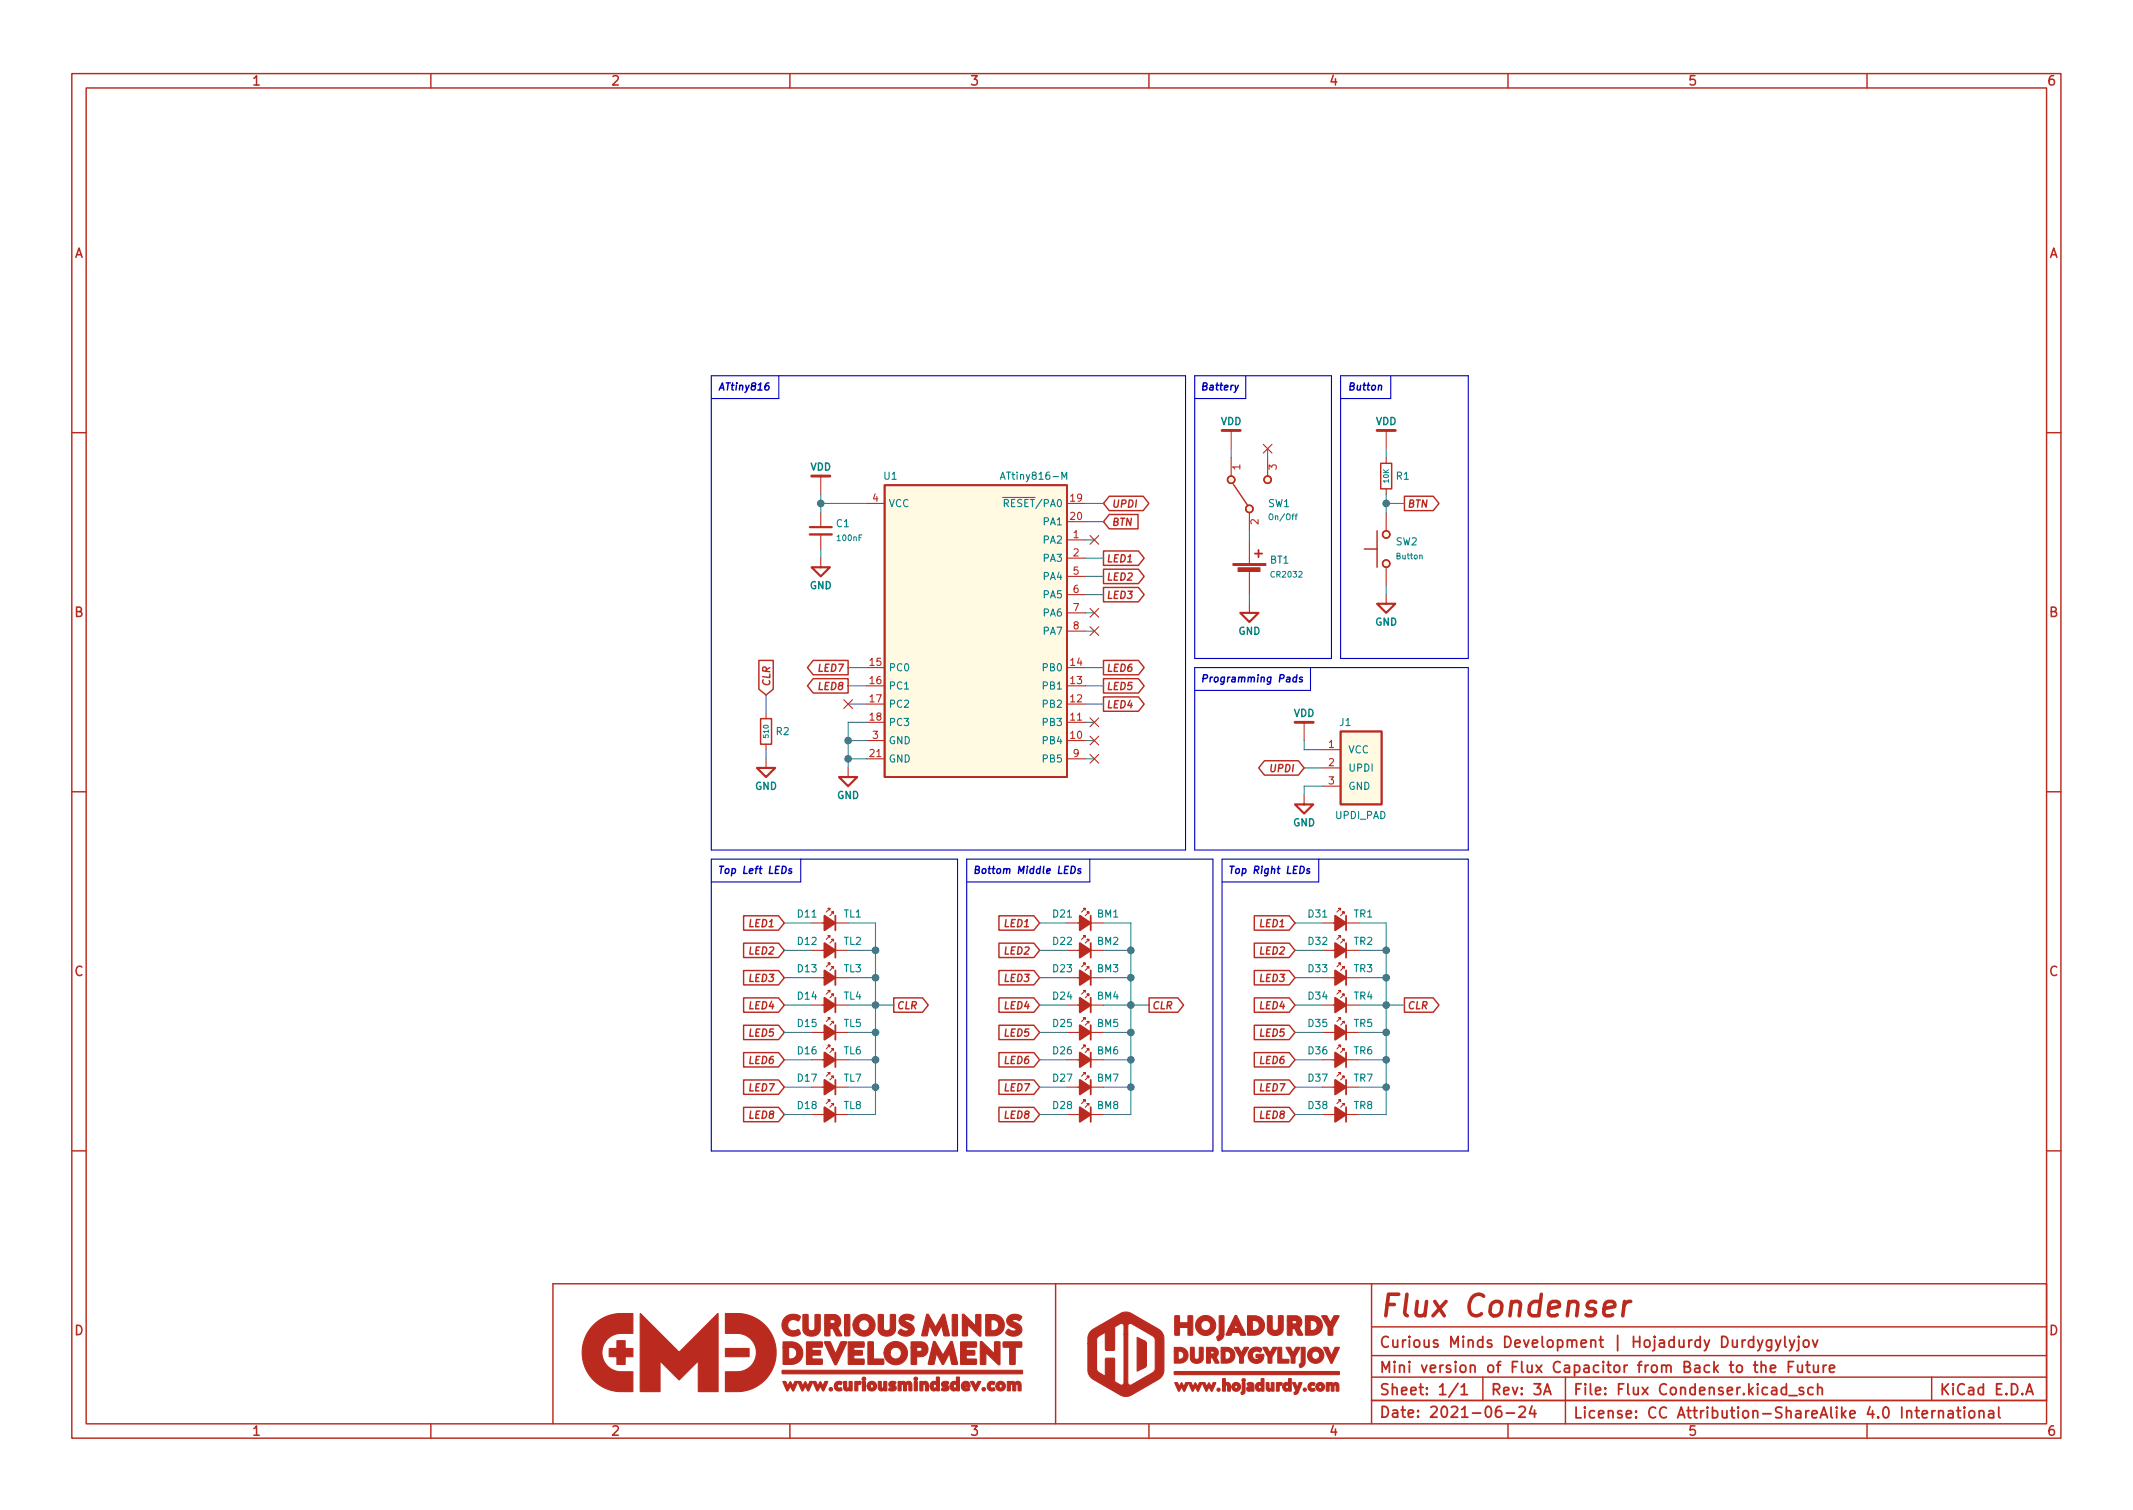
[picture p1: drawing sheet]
<svg xmlns="http://www.w3.org/2000/svg" width="297mm" height="210mm" viewBox="0 0 297 210" stroke-linecap="round" stroke-linejoin="round" font-family="sans-serif">
<g fill="none" stroke="#ba2a1f" stroke-width=".2">
<path d="M10 10.2h277v190.1h-277zM12 12.2h273v186.1h-273zM60 10.2v2M110 10.2v2M160 10.2v2M210 10.2v2M260 10.2v2M10 60.2h2M153.7 76.7h4.8l.8 1-.8 1h-4.8zM153.7 79.3h4.8l.8 1-.8 1h-4.8zM154.5 71.6h4v2h-4l-.8-1zM154.5 69.1h4.7l.8 1-.8 1h-4.7l-.8-1z"/>
<path d="M171.8 67.4l1.9 3M190 76.4h1.8M191.8 73.9v5.1M192.3 64.5h1.5v3.6h-1.5zM195.6 69.1h4l.8 1-.8 1h-4zM285 60.2h2M105.7 92h2v4l-1 .8-1-.8zM113.2 94.5h4.9v2h-4.9l-.8-1zM113.2 92h4.9v2h-4.9l-.8-1zM153.7 81.8h4.8l.8 1-.8 1h-4.8zM153.7 92h4.8l.8 1-.8 1h-4.8zM153.7 97h4.8l.8 1-.8 1h-4.8z"/>
<path d="M153.7 94.5h4.8l.8 1-.8 1h-4.8zM10 110.2h2M105.9 100.1h1.5v3.5h-1.5zM176.1 105.9h4.7l.8 1-.8 1h-4.7l-.8-1zM285 110.2h2M103.6 135.1h4.8l.8 1-.8 1h-4.8zM103.6 127.5h4.8l.8 1-.8 1h-4.8zM103.6 131.3h4.8l.8 1-.8 1h-4.8zM103.6 138.9h4.8l.8 1-.8 1h-4.8zM124.5 138.9h4l.8 1-.8 1h-4zM139.1 138.9h4.9l.8 1-.8 1h-4.9zM139.1 135.1h4.9l.8 1-.8 1h-4.9z"/>
<path d="M139.1 131.3h4.9l.8 1-.8 1h-4.9zM139.1 127.5h4.9l.8 1-.8 1h-4.9zM160 138.9h4l.8 1-.8 1h-4zM174.7 138.9h4.8l.8 1-.8 1h-4.8zM174.7 127.5h4.8l.8 1-.8 1h-4.8zM174.7 131.3h4.8l.8 1-.8 1h-4.8zM174.7 135.1h4.8l.8 1-.8 1h-4.8zM195.6 138.9h4l.8 1-.8 1h-4zM103.6 142.8h4.8l.8 1-.8 1h-4.8zM103.6 146.6h4.8l.8 1-.8 1h-4.8zM103.6 150.4h4.8l.8 1-.8 1h-4.8zM103.6 154.2h4.8l.8 1-.8 1h-4.8z"/>
<path d="M139.1 154.2h4.9l.8 1-.8 1h-4.9zM139.1 150.4h4.9l.8 1-.8 1h-4.9zM139.1 146.6h4.9l.8 1-.8 1h-4.9zM139.1 142.8h4.9l.8 1-.8 1h-4.9zM174.7 150.4h4.8l.8 1-.8 1h-4.8zM174.7 154.2h4.8l.8 1-.8 1h-4.8zM174.7 146.6h4.8l.8 1-.8 1h-4.8zM174.7 142.8h4.8l.8 1-.8 1h-4.8zM10 160.2h2M147 178.8v19.5M191 178.8h94v16.2h-94zM191 178.8h-114v19.5"/>
<path d="M285 160.2h2M60 198.3v2M110 198.3v2M160 198.3v2M191 188.8h94M191 184.8h94M191 195h94M191 191.8h94M191 195v3.3M206.5 191.8v3.2M210 198.3v2M218 191.8v6.5"/>
<path d="M260 198.3v2M269 191.8v3.2"/>
<circle cx="171.5" cy="66.8" r=".51"/>
<circle cx="174" cy="70.9" r=".51"/>
<circle cx="176.5" cy="66.8" r=".51"/>
<circle cx="193" cy="78.5" r=".51"/>
<circle cx="193" cy="74.4" r=".51"/>
</g>
<g fill="none" stroke="#ba2a1f" stroke-width=".25">
<path d="M123.2 67.6h25.4v40.6h-25.4zM174.8 77.1h1M175.3 76.6v1M186.7 101.8h5.7v10.2h-5.7zM116.3 127.5v2M116.3 131.3v2M116.3 135.1v2.1M116.3 138.9v2.1M151.9 127.5v2M151.9 131.3v2M151.9 135.1v2.1M151.9 138.9v2.1"/>
<path d="M187.5 127.5v2M187.5 131.3v2M187.5 135.1v2.1M187.5 138.9v2.1M116.3 142.7v2.1M116.3 146.6v2M116.3 150.4v2M116.3 154.2v2M151.9 142.7v2.1M151.9 146.6v2M151.9 150.4v2M151.9 154.2v2"/>
<path d="M187.5 142.7v2.1M187.5 146.6v2M187.5 150.4v2M187.5 154.2v2M203.1 192.6l-1.3 1.9M203.5 193.1l.4-.4v1.5M203.5 194.2h.8M209 195.8a.59 .59 0 0 0-.7 .7v.5l.1 .3h.4l.3-.1v-.5l-.1-.2-.4-.1-.3 .3M209.8 196.8h1.1M211.6 196l.2-.2 .5 .1a.41 .41 0 0 1 0 .6l-.8 .8h.9M213.3 195.8l-.3 1h.9M213.7 196.3v1"/>
<path d="M215 194.2l.5-1.5 .5 1.5M215.1 193.8h.7M242 190.2a.41 .41 0 0 1 .6 .2v.4a.41 .41 0 0 1-.4 .3 .41 .41 0 0 1-.4-.3v-.4zM243.1 186.6l-.3 .1-.2 .2M244.2 186.7l-.4-.1-.3 .3v.4l.1 .2 .2 .1 .4-.1M244.2 186.1v1.5M244.2 190.1h.6M244.4 189.6v1.3l.1 .1 .3 .1M244.8 186.6l.3 1M245.3 190.2a.37 .37 0 0 1 .6 .1v.8M245.3 189.6v1.5M245.5 186.6l-.5 1.3-.2 .2"/>
<path d="M246.6 190.6l.7-.2-.1-.2-.4-.1-.2 .2v.7l.2 .1 .4-.1M246.7 186.6v1.2a.41 .41 0 0 1-.6 .2M246.7 186.7l-.4-.1-.3 .3v.4l.1 .2 .2 .1 .4-.1M247.3 186.6l.3 1M248 186.6l-.5 1.3-.2 .2M248.6 186.1v1.3l.2 .2M248.8 193.3l-.5-.1-.2 .3v.4l.1 .2 .1 .1 .5-.1M248.8 192.7v1.5M249.1 190.3h.5M249.1 194.3h1.2M249.2 186.6l.4 1M249.8 189.6h-.7v1.5"/>
<path d="M249.9 186.6l-.5 1.3-.2 .2M250.3 190.1l.1 .9a.41 .41 0 0 0 .6-.1M250.5 186.6v1.3l-.1 .1-.2 .1M250.5 186.1l-.1 .1h.1h.1l-.1-.1v.1M251 190.1v1M251.1 193.3l-.3-.1-.2 .2v.2l.5 .2 .1 .1-.1 .2-.1 .1-.4-.1M251.3 186.7a.41 .41 0 0 1 .6 .2v.4a.41 .41 0 0 1-.4 .3 .41 .41 0 0 1-.4-.3v-.4zM251.5 190.1h.6M251.7 189.6v1.3l.1 .1 .3 .1M252.4 186.6l.4 1 .3-1M252.5 193.3l-.4-.1-.3 .3v.4l.1 .2 .2 .1 .4-.1M252.6 190.1v.9a.41 .41 0 0 0 .6-.1"/>
<path d="M253.1 193.3a.37 .37 0 0 1 .7 .1v.8M253.1 192.7v1.5M253.2 190.1v1M253.9 190.1v1M254.3 190.1l-.2 .1-.2 .2M254.8 190.6l.7-.2-.1-.2-.4-.1-.2 .2v.7l.2 .1 .4-.1M267.7 196.9l.7-.1-.1-.3-.4-.1-.2 .2 .1 .8h.1h.4M269.1 196.4v1M269.5 196.4l-.3 .1-.1 .2M270 196.6a.37 .37 0 0 1 .6 0v.8M270 196.4v1M271.3 196.5l.2-.1 .4 .1 .1 .9"/>
<path d="M272 196.8l-.5 .1a.29 .29 0 0 0-.2 .2 .29 .29 0 0 0 .2 .3h.5M272.5 196.4h.6M272.7 195.9v1.3l.1 .2h.3M273.6 195.9l-.1 .1 .1 .1v-.1v-.1v.2M273.6 196.4v1M274.3 196.5a.41 .41 0 0 1 .7 .2v.4a.41 .41 0 0 1-.4 .3 .41 .41 0 0 1-.4-.3v-.4zM275.6 196.6a.37 .37 0 0 1 .7 0v.8M275.6 196.4v1M277 196.5l.1-.1 .5 .1v.9M277.6 196.8l-.5 .1a.29 .29 0 0 0-.2 .2 .29 .29 0 0 0 .2 .3h.5M278.3 195.9v1.3l.3 .2M282.1 194.2l.5-1.5 .5 1.5"/>
<path d="M282.3 193.8h.7"/>
</g>
<path d="M223.4 182.2l1.5-.3v-.3l-.1-.2-.3-.2h-.6l-.3 .2-.1 .2-.2 1.2 .1 .3 .3 .1h.6l.3-.1M226.2 181.2l-.2 2M227.1 181.2a.89 .89 0 0 0-.9 .6" fill="none" stroke="#ba2a1f" stroke-width=".5"/>
<g fill="#ba2a1f" stroke="#ba2a1f" stroke-width=".15">
<path d="M152 185.3l4.1-2.4 .7-.2 .7 .2 3.9 2.2a1.57 1.57 0 0 1 .7 1.5v4.3a2.4 2.4 0 0 1-1.5 1.6l-3.1 1.8-.9 .1-.6-.1-3.7-2.2a1.56 1.56 0 0 1-.8-1.2v-3.8h1.2v3.5l.1 .3 .3 .2 .8 .4v-2.3l.1-.1h1.2v3.2l.7 .5a.37 .37 0 0 0 .4 0 .37 .37 0 0 0 .2-.4v-6.6h.6v6.8a.47 .47 0 0 0 .8 .1l2.6-1.6 .3-.3 .1-4.2-.1-.3-.2-.3-3.1-1.7a.36 .36 0 0 0-.4 .4v1.1h-.6v-1.2a.49 .49 0 0 0-.8-.1l-.5 .3v3.1l-.1 .1h-1l-.2-.1v-2.3l-1 .6-.2 .3v.6h-1.2v-.5a1.58 1.58 0 0 1 .5-1.3z"/>
<path d="M173 192.5h.4v1.3a.32 .32 0 0 1-.2 .3 .32 .32 0 0 1-.4-.1v-.1l.2-.2z"/>
<path d="M180 192.5h.4l.3 .7 .2-.7h.2a.14 .14 0 0 1 .2 .1 .14 .14 0 0 1-.1 .1l-.3 .9a.46 .46 0 0 1-.7 .5 .24 .24 0 0 1 .2-.4z"/>
<path d="M163.6 192.5h.2a.6 .6 0 0 1 .4 .6l.3-.6 .4 .6 .1-.3a.27 .27 0 0 1 .2-.3 .27 .27 0 0 1 .3 .1l-.4 .8a.26 .26 0 0 1-.2 .3l-.4-.6-.1 .3a.29 .29 0 0 1-.3 .3z"/>
<path d="M165.5 192.5h.4l.2 .6 .3-.6 .4 .6 .1-.3a.27 .27 0 0 1 .2-.3 .27 .27 0 0 1 .3 .1l-.4 .8a.25 .25 0 0 1-.2 .3l-.3-.6-.2 .3a.29 .29 0 0 1-.3 .3z"/>
<path d="M167.4 192.5h.2a.61 .61 0 0 1 .4 .6l.3-.6 .4 .6 .1-.3a.27 .27 0 0 1 .2-.3 .27 .27 0 0 1 .3 .1l-.3 .8a.25 .25 0 0 1-.3 .3l-.3-.6-.3 .6a.19 .19 0 0 1-.2 0 .19 .19 0 0 1-.1-.2z"/>
<path d="M171.7 192.7a.61 .61 0 0 1 1 .1 .61 .61 0 0 1-.4 .9 .61 .61 0 0 1-.8-.6h.4a.21 .21 0 0 0 .3 .2 .21 .21 0 0 0 .1-.4 .22 .22 0 0 0-.4 .2h-.4z"/>
<path d="M173.7 192.6a.54 .54 0 0 1 .7-.1 .54 .54 0 0 1 .2 .6v.3a.2 .2 0 0 1-.1 .3 .2 .2 0 0 1-.2-.1l-.1 .1a.34 .34 0 0 1-.4 0 .34 .34 0 0 1-.2-.4l.5 .1 .1-.1v-.1l-.6 .1 .2-.2 .4-.1-.1-.2-.3 .1z"/>
<path d="M175.6 192h.4v1.6l-.1 .1a.17 .17 0 0 1-.2 0 .17 .17 0 0 1-.1-.1 .48 .48 0 0 1-.5 .1 .48 .48 0 0 1-.3-.6h.4a.22 .22 0 0 0 .3 .2 .22 .22 0 0 0 .1-.4 .22 .22 0 0 0-.4 .2h-.4a.48 .48 0 0 1 .3-.5 .48 .48 0 0 1 .5 .1z"/>
<path d="M176.3 192.5h.4v.8l.2 .1 .1-.2v-.7h.4v1.2h-.3v-.2a.44 .44 0 0 1-.6 .1 .44 .44 0 0 1-.2-.5z"/>
<path d="M179.4 192h.4v1.6l-.1 .1a.17 .17 0 0 1-.2 0 .17 .17 0 0 1 0-.1 .48 .48 0 0 1-.6 .1 .48 .48 0 0 1-.3-.6h.4a.22 .22 0 0 0 .3 .2 .22 .22 0 0 0 .1-.4 .22 .22 0 0 0-.4 .2h-.4a.48 .48 0 0 1 .3-.5 .48 .48 0 0 1 .5 .1z"/>
<path d="M182.3 192.7a.45 .45 0 0 1 .4-.3 .45 .45 0 0 1 .4 .3 .21 .21 0 0 1-.1 .2 .21 .21 0 0 1-.3 0 .27 .27 0 0 0-.1 .4 .27 .27 0 0 0 .4 0 .26 .26 0 0 1 .1 .4 .26 .26 0 0 1-.4 0 .63 .63 0 0 1-.5-.4 .63 .63 0 0 1 .1-.6z"/>
<path d="M183.4 192.7a.62 .62 0 0 1 1 .1 .62 .62 0 0 1-.4 .9 .62 .62 0 0 1-.7-.6h.3a.22 .22 0 0 0 .4 .2 .22 .22 0 0 0 0-.4 .22 .22 0 0 0-.4 .1l-.3 .1z"/>
<path d="M170.3 192h.3v.7a.43 .43 0 0 1 .6-.1 .43 .43 0 0 1 .1 .5v.6h-.3v-.7a.17 .17 0 0 0-.3-.1 .17 .17 0 0 0-.1 .2v.6h-.3z"/>
<path d="M177.7 192.6l.4-.1v.2a.23 .23 0 0 1 .3-.2 .23 .23 0 0 1 .2 .3 .23 .23 0 0 1-.4 .1l-.1 .8h-.3z"/>
<path d="M184.7 192.5h.3l.1 .2a.34 .34 0 0 1 .6 0 .48 .48 0 0 1 .6-.1 .48 .48 0 0 1 .2 .6l-.1 .5h-.3v-.6a.17 .17 0 0 0-.1-.2 .17 .17 0 0 0-.2 .1v.7h-.1h-.3v-.7a.16 .16 0 0 0-.2-.1 .16 .16 0 0 0-.1 .2v.5a.2 .2 0 0 1-.2 .1 .2 .2 0 0 1-.2-.1z"/>
<path d="M163.5 191h22.9h.1v.2v.2h-.2h-22.7z"/>
<path d="M181.2 187.6l.6 .1-.1 2.1a.56 .56 0 0 1-.7 .5 .48 .48 0 0 1 .2-.6z"/>
<path d="M184.3 187.6h.6l.5 1.2 .5-1.2h.6l-.8 1.9a.26 .26 0 0 1-.3 .3z"/>
<path d="M165.8 187.6h.3a.17 .17 0 0 1 .2 0 .17 .17 0 0 1 0 .2v1.3a.36 .36 0 0 0 .5 .2 .36 .36 0 0 0 .2-.4v-1.3h.5l.1 1.6a.91 .91 0 0 1-1 .6 .91 .91 0 0 1-.8-.8z"/>
<path d="M174.1 187.9a1.09 1.09 0 0 1 1.6 0 .25 .25 0 0 1-.1 .3 .25 .25 0 0 1-.3 0 .58 .58 0 0 0-.8 .1 .58 .58 0 0 0 .1 .8 .58 .58 0 0 0 .8-.1h-.5l.1-.4h1a1.09 1.09 0 0 1-1.2 1.2 1.09 1.09 0 0 1-.9-1.4z"/>
<path d="M182.4 187.9a1.13 1.13 0 0 1 1.8 .2 1.13 1.13 0 0 1-.7 1.7 1.13 1.13 0 0 1-1.4-1.1h.6a.55 .55 0 0 0 .8 .5 .55 .55 0 0 0 0-.9 .55 .55 0 0 0-.8 .3v.1h-.6l.1-.4z"/>
<path d="M168 187.6h1a.78 .78 0 0 1 .6 .6 .78 .78 0 0 1-.2 .8l.3 .6a.17 .17 0 0 1 0 .2 .17 .17 0 0 1-.2 0h-.3l-.4-.7h-.2v.7h-.6v-1.3h.8a.22 .22 0 0 0 .3-.2 .22 .22 0 0 0-.4-.2h-.1v.4h-.6z"/>
<path d="M171.9 187.6h.6l.4 .8 .4-.8h.3a.16 .16 0 0 1 .3 .1 .15 .15 0 0 1-.1 .2l-.3 .4a1.49 1.49 0 0 0-.3 1.4l-.1 .1h-.5a1.85 1.85 0 0 0-.5-1.7z"/>
<path d="M175.9 187.6h.5l.5 .8 .4-.8h.3a.15 .15 0 0 1 .2 .1 .15 .15 0 0 1-.1 .2l-.2 .4a1.49 1.49 0 0 0-.4 1.4l-.1 .1h-.4a1.85 1.85 0 0 0-.5-1.7z"/>
<path d="M179.1 187.6h.6l.4 .8 .4-.8h.3a.16 .16 0 0 1 .3 .1 .15 .15 0 0 1-.2 .2l-.2 .4a1.49 1.49 0 0 0-.4 1.4v.1h-.5a1.77 1.77 0 0 0-.5-1.7z"/>
<path d="M163.5 187.6h.9a1.11 1.11 0 0 1 1 1.3 1.11 1.11 0 0 1-1.3 .9h-.6v-1.7h.6v1.2h.1a.57 .57 0 0 0 .7-.6 .57 .57 0 0 0-.7-.6h-.7z"/>
<path d="M170.1 187.6h.8a1.11 1.11 0 0 1 1.1 1.3 1.11 1.11 0 0 1-1.4 .9h-.5v-1.7h.5v1.2h.2a.57 .57 0 0 0 .6-.6 .57 .57 0 0 0-.7-.6h-.6z"/>
<path d="M178 187.6h.5v1.7h1v.5h-1.5z"/>
<path d="M169.8 183.2l.7 .1v2.5a.81 .81 0 0 1-.9 .8 .43 .43 0 0 1 .1-.7z"/>
<path d="M166.9 183.6a1.4 1.4 0 0 1 2.2 .3 1.4 1.4 0 0 1-.8 2 1.4 1.4 0 0 1-1.8-1.3h.7a.68 .68 0 0 0 1 .5 .68 .68 0 0 0 .1-1.1 .68 .68 0 0 0-1.1 .5v.1h-.7a1.34 1.34 0 0 1 .4-1z"/>
<path d="M176.5 183.2h.7v1.8a.44 .44 0 0 0 .4 .3 .44 .44 0 0 0 .4-.4v-1.7h.6l.1 2a1.15 1.15 0 0 1-1.2 .8 1.15 1.15 0 0 1-1-.9z"/>
<path d="M163.6 183.2l.7 .1v.9h1.1v-1h.7v2.7h-.7v-1.1h-1.1v1.1h-.7z"/>
<path d="M172 183.2a.28 .28 0 0 1 .4 .3l1 2.2a.16 .16 0 0 1 .1 .2 .16 .16 0 0 1-.3 0h-.4l-.2-.4h-1l-.2 .4h-.5a.14 .14 0 0 1-.2-.1 .14 .14 0 0 1 .1-.1l.3-.7h1.3l-.3-.6-.3 .6h-.7z"/>
<path d="M179.3 183.2h.9a.91 .91 0 0 1 1 .5 .91 .91 0 0 1-.3 1.1l.4 .9a.13 .13 0 0 1 .1 .1 .13 .13 0 0 1-.1 .1h-.6l-.4-.9h-.4v.9h-.6v-2h.6v.4h.3a.26 .26 0 0 0 .4-.1 .26 .26 0 0 0-.3-.3h-1z"/>
<path d="M184.1 183.2h.7l.5 1 .5-1h.5a.13 .13 0 0 1 .2 .1 .13 .13 0 0 1-.1 .1l-.3 .6a1.93 1.93 0 0 0-.5 1.8l-.1 .1h-.5a2.2 2.2 0 0 0-.6-2z"/>
<path d="M173.7 183.2h1.2a1.38 1.38 0 0 1 1.2 1.7 1.38 1.38 0 0 1-1.8 1h-.6v-2h.7v1.4a.75 .75 0 0 0 1-.8 .7 .7 0 0 0-.8-.6h-.9z"/>
<path d="M181.8 183.2h1.1a1.38 1.38 0 0 1 1.2 1.7 1.38 1.38 0 0 1-1.7 1h-.6v-2h.7v1.4a.75 .75 0 0 0 .9-.8 .71 .71 0 0 0-.7-.6h-.9z"/>
<path d="M158.4 186.2l1.2 .6 .1 .8-.1 2.6-.1 .2-1.1 .5z"/>
<path d="M82.6 184.5a5.4 5.4 0 0 1 4-1.6h1.5v2.7l-1.9 .1a2.67 2.67 0 0 0-2.4 2.9 2.67 2.67 0 0 0 2.9 2.4h1.4v2.7v.1h-1.5a5.4 5.4 0 0 1-5.5-5.8 5.5 5.5 0 0 1 1.5-3.5z"/>
<path d="M89.2 182.9l5.4 5.4 5.4-5.4v10.9l-2.8-.1v-4.2l-2.6 2.7-2.7-2.7v4.2l-2.7 .1z"/>
<path d="M101 182.9h2.1a5.5 5.5 0 0 1 5 6 5.5 5.5 0 0 1-6.1 4.9h-1v-2.8h2a2.69 2.69 0 0 0 2.3-3.1 2.69 2.69 0 0 0-3.1-2.2l-1.2-.1z"/>
<path d="M109 192.4h.4l.3 .6 .3-.6 .4 .6 .3-.6h.4l-.6 1.3h-.1l-.3-.7-.5 .7z"/>
<path d="M111.1 192.4h.4l.3 .6 .3-.6 .4 .6 .3-.6h.4l-.6 1.3h-.1l-.4-.7-.4 .7z"/>
<path d="M113.2 192.4h.4l.3 .6 .3-.6 .4 .6 .3-.6h.4l-.6 1.3h-.1l-.4-.7-.4 .7z"/>
<path d="M116.4 192.5a.52 .52 0 0 1 .8 .1 .22 .22 0 0 1-.1 .2 .22 .22 0 0 1-.2-.1 .29 .29 0 0 0-.2 .5 .29 .29 0 0 0 .4 0 .26 .26 0 0 1 .1 .4 .26 .26 0 0 1-.3 .1 .68 .68 0 0 1-.7-.4 .68 .68 0 0 1 .2-.8z"/>
<path d="M117.5 192.4h.4v.8a.22 .22 0 0 0 .3 0 .22 .22 0 0 0 0-.3v-.5h.5v1.2l-.4 .1v-.2a.45 .45 0 0 1-.6 .1 .45 .45 0 0 1-.2-.5z"/>
<path d="M121 192.5a.67 .67 0 0 1 1 .2 .67 .67 0 0 1-.4 .9 .67 .67 0 0 1-.8-.6h.4a.24 .24 0 0 0 .3 .2 .24 .24 0 0 0 .1-.4 .24 .24 0 0 0-.4 .1l-.4 .1z"/>
<path d="M122.3 192.4h.4v.8a.19 .19 0 0 0 .3 .1 .19 .19 0 0 0 .1-.3v-.6h.4v1.2l-.4 .1v-.2a.45 .45 0 0 1-.6 .1 .45 .45 0 0 1-.2-.5z"/>
<path d="M123.9 192.5a.57 .57 0 0 1 .9 0 .23 .23 0 0 1-.2 .3 .23 .23 0 0 1-.3-.1l-.1 .1h.1a.45 .45 0 0 1 .5 .6 .45 .45 0 0 1-.7 .3 .24 .24 0 0 1-.3 0 .24 .24 0 0 1 0-.3l.1-.2 .5 .1-.3-.2a.39 .39 0 0 1-.3-.2 .39 .39 0 0 1 .1-.4z"/>
<path d="M130.4 191.8h.4v1.8l-.4 .1v-.2l-.1 .1a.53 .53 0 0 1-.6 0 .53 .53 0 0 1-.2-.6h.4a.24 .24 0 0 0 .4 .2 .24 .24 0 0 0 0-.4 .24 .24 0 0 0-.4 .2h-.4a.52 .52 0 0 1 .3-.6 .52 .52 0 0 1 .6 .1z"/>
<path d="M131.2 192.5a.57 .57 0 0 1 .9 0 .23 .23 0 0 1-.1 .3 .23 .23 0 0 1-.3-.1l-.2 .1 .3 .1a.43 .43 0 0 1 .3 .5 .43 .43 0 0 1-.5 .3h-.1a.24 .24 0 0 1-.3 0 .24 .24 0 0 1 0-.3l.1-.2 .4 .1-.2-.1a.4 .4 0 0 1-.4-.3 .4 .4 0 0 1 .1-.4z"/>
<path d="M133.2 191.8h.4v1.8l-.4 .1v-.2a.53 .53 0 0 1-.7 .1 .53 .53 0 0 1-.2-.6h.4a.24 .24 0 0 0 .4 .2 .24 .24 0 0 0 0-.4 .24 .24 0 0 0-.4 .2h-.4a.52 .52 0 0 1 .3-.6 .52 .52 0 0 1 .6 .1z"/>
<path d="M134.1 192.5a.56 .56 0 0 1 .7-.1 .56 .56 0 0 1 .2 .7h-.7a.46 .46 0 0 0 .6 .2 .24 .24 0 0 1 .1 .3 .24 .24 0 0 1-.3 .1 .65 .65 0 0 1-.8-.8h.8a.19 .19 0 0 0-.2-.2 .19 .19 0 0 0-.2 .2h-.4z"/>
<path d="M135.2 192.4l.2-.1a.7 .7 0 0 1 .5 .7l.2-.6h.5l-.5 1a.27 .27 0 0 1-.3 .3z"/>
<path d="M137.7 192.5a.52 .52 0 0 1 .8 .1 .2 .2 0 0 1 0 .2 .2 .2 0 0 1-.3-.1 .29 .29 0 0 0-.3 .5 .29 .29 0 0 0 .5 0l.1 .1a.26 .26 0 0 1 0 .3 .26 .26 0 0 1-.3 .1 .68 .68 0 0 1-.7-.4 .68 .68 0 0 1 .2-.8z"/>
<path d="M138.9 192.5a.67 .67 0 0 1 1 .2 .67 .67 0 0 1-.4 .9 .67 .67 0 0 1-.8-.6h.4a.24 .24 0 0 0 .4 .2 .24 .24 0 0 0 0-.4 .24 .24 0 0 0-.4 .1l-.4 .1z"/>
<path d="M119 192.4h.1a.18 .18 0 0 1 .3-.1 .18 .18 0 0 1 0 .2 .23 .23 0 0 1 .3-.2 .23 .23 0 0 1 .2 .3 .23 .23 0 0 1-.3 .2l-.1 .1v.7h-.4z"/>
<path d="M120.1 192.4h.4v1.3l-.4-.1z"/>
<path d="M125.1 192.4a.19 .19 0 0 1 .3-.1 .19 .19 0 0 1 .1 .2 .37 .37 0 0 1 .6 0 .49 .49 0 0 1 .7-.1 .49 .49 0 0 1 .2 .6v.6l-.2 .1a.22 .22 0 0 1-.3-.1 .22 .22 0 0 1 .1-.3v-.5l-.2-.1-.2 .2v.7l-.3 .1-.1-.7a.2 .2 0 0 0-.2-.3 .21 .21 0 0 0-.1 .4v.5h-.4z"/>
<path d="M127.3 192.4h.4v1.3l-.4-.1z"/>
<path d="M128.1 192.4h.4v.1a.45 .45 0 0 1 .6-.1 .45 .45 0 0 1 .2 .6v.5a.15 .15 0 0 1-.1 .2 .15 .15 0 0 1-.2 0l-.1-.1v-.5a.21 .21 0 0 0-.1-.3 .21 .21 0 0 0-.3 .1v.7h-.4z"/>
<path d="M140.3 192.4a.21 .21 0 0 1 .3-.1 .21 .21 0 0 1 .1 .2 .37 .37 0 0 1 .6 0 .48 .48 0 0 1 .6-.1 .48 .48 0 0 1 .3 .6v.6l-.2 .1a.22 .22 0 0 1-.3-.1 .22 .22 0 0 1 .1-.3v-.5l-.2-.1-.1 .2-.1 .7-.3 .1-.1-.7a.18 .18 0 0 0-.2-.3 .18 .18 0 0 0-.1 .3v.6h-.4z"/>
<path d="M108.9 190.8h33.3h.2v.3v.2h-.2h-33.1h-.2z"/>
<path d="M114.8 186.9h.8l.8 1.6 .5-1.1a.68 .68 0 0 1 1-.5l-1.4 3.1a.27 .27 0 0 1-.4-.3z"/>
<path d="M123.6 187.3a1.63 1.63 0 0 1 2.5 .3 1.63 1.63 0 0 1-1 2.4 1.63 1.63 0 0 1-2-1.6h.9a.79 .79 0 0 0 1.1 .7 .79 .79 0 0 0 .1-1.3 .79 .79 0 0 0-1.2 .5v.1h-.9l.2-.7z"/>
<path d="M136.5 186.8h.2l1.8 1.7v-1.6h.8l-.1 3.1h-.2l-1.7-1.6v1.5l-.3 .1-.5-.1z"/>
<path d="M126.9 186.9l1.2-.1a1.05 1.05 0 0 1 1.1 1.1 1.05 1.05 0 0 1-1.2 1h-.3v1l-.8 .1v-2.4h.8v.6h.5a.29 .29 0 0 0 .2-.4 .29 .29 0 0 0-.3-.2h-1.2z"/>
<path d="M139.7 186.9l2.5-.1 .1 .5a.23 .23 0 0 1 0 .3 .23 .23 0 0 1-.3 0h-.6v2.2a.25 .25 0 0 1-.2 .2 .25 .25 0 0 1-.2 0l-.4-.1v-2.3h-.9z"/>
<path d="M130 186.8h.2l1.1 1.9 .9-1.6a.31 .31 0 0 1 .4-.3l.8 3.1-.5 .1a.33 .33 0 0 1-.4-.1 .33 .33 0 0 1 0-.3l-.3-1.1-.6 1.2a.26 .26 0 0 1-.3 .3 .26 .26 0 0 1-.2-.3l-.7-1.2-.2 1.1a.34 .34 0 0 1-.1 .3 .34 .34 0 0 1-.4 .1h-.2a.21 .21 0 0 1-.3-.1 .21 .21 0 0 1 .1-.3z"/>
<path d="M85.9 186.7h1.1l.1 1.1h1v1.1h-1l-.1 1.1h-1.1v-1.1h-1.1v-1.1h1.1z"/>
<path d="M109.1 186.9l1.3-.1a1.58 1.58 0 0 1 1.4 1.8 1.58 1.58 0 0 1-1.8 1.4l-1-.1v-2.3h.8v1.6h.2a.82 .82 0 0 0 1-.7 .82 .82 0 0 0-.9-.9h-1.1z"/>
<path d="M112.3 186.9h2.2v.7h-1.4v.4h1.1l.1 .3-.1 .4h-1.1v.5h1.4v.8l-2.2-.1z"/>
<path d="M118.1 186.9h2.2v.7h-1.4v.4h1.2v.4l-.1 .3h-1.1v.5h1.4v.8h-2.2z"/>
<path d="M120.9 186.9l.4-.1a.22 .22 0 0 1 .3 .2v2.2h1.4l.1 .5-.1 .3-2.1-.1z"/>
<path d="M133.8 186.9h2.2l-.1 .7h-1.3v.4h1.1l.1 .4-.1 .3h-1.1v.5h1.3l.1 .4a.27 .27 0 0 1-.1 .4l-2.1-.1z"/>
<path d="M101 187.8h3.3v1.1h-3.3z"/>
<path d="M109.3 183.4a1.54 1.54 0 0 1 2.2 0h-.1a.42 .42 0 0 1-.3 .5 .83 .83 0 0 0-1.2 .1 .83 .83 0 0 0 .1 1.1 .83 .83 0 0 0 1.1 0l.1 .1a.44 .44 0 0 1 .2 .6l-.1 .1a1.57 1.57 0 0 1-2.1-.4 1.57 1.57 0 0 1 .1-2.1z"/>
<path d="M111.8 183.1h.7v1.8a.49 .49 0 0 0 .5 .4 .49 .49 0 0 0 .5-.4v-1.8l.1-.1 .6 .1v1.8a1.24 1.24 0 0 1-1.9 1l-.3-.3-.2-.4z"/>
<path d="M119.2 183.5a1.53 1.53 0 0 1 2.4 .2 1.53 1.53 0 0 1-.9 2.3 1.53 1.53 0 0 1-1.9-1.5h.8a.75 .75 0 0 0 1.1 .7 .75 .75 0 0 0 .1-1.3 .75 .75 0 0 0-1.2 .5v.1h-.8l.1-.6z"/>
<path d="M122.3 183.1h.7v1.8a.49 .49 0 0 0 .5 .4 .49 .49 0 0 0 .5-.4v-1.8l.1-.1 .6 .1v1.6a1.26 1.26 0 0 1-.6 1.2 1.26 1.26 0 0 1-1.5-.1l-.3-.6z"/>
<path d="M125.4 183.3a1.36 1.36 0 0 1 1.9 .1l-.1 .1a.37 .37 0 0 1-.2 .4 .37 .37 0 0 1-.4-.2h-.3a.2 .2 0 0 0-.3 .2 .2 .2 0 0 0 .3 .2 .98 .98 0 0 1 .8 1.6l-.7 .3h-.7a.56 .56 0 0 1-.6-.5v-.1a.33 .33 0 0 1 .3-.3 .33 .33 0 0 1 .4 .1 .45 .45 0 0 0 .7-.1l-.5-.3a.9 .9 0 0 1-.6-1.5z"/>
<path d="M134 183h.2l1.7 1.6v-1.5h.7v2.9h-.2l-1.6-1.5-.1 1.5h-.7z"/>
<path d="M140.4 183.3a1.36 1.36 0 0 1 1.9 .1l-.1 .1a.38 .38 0 0 1-.2 .4 .38 .38 0 0 1-.4-.2h-.2a.24 .24 0 0 0-.3 0 .24 .24 0 0 0-.1 .2l.3 .2a.98 .98 0 0 1 .8 1.6l-.7 .3h-.8a.56 .56 0 0 1-.5-.5v-.1a.33 .33 0 0 1 .3-.3 .33 .33 0 0 1 .3 .1 .44 .44 0 0 0 .8-.1l-.5-.3a.9 .9 0 0 1-.6-1.5z"/>
<path d="M114.9 183.1l1.4-.1a.98 .98 0 0 1 .8 .8 .98 .98 0 0 1-.5 1l.6 1.2h-.7l-.5-1h-.4v.8a.2 .2 0 0 1-.1 .2 .2 .2 0 0 1-.2 0h-.4v-1.7h1.2a.29 .29 0 0 0 .2-.4 .29 .29 0 0 0-.5-.1h-.2v.5h-.7z"/>
<path d="M117.6 183.1h.7v2.8l-.1 .1h-.6z"/>
<path d="M132.6 183.1h.7v2.8l-.1 .1h-.6z"/>
<path d="M129 183l.3 .1 1 1.7 .8-1.4a.33 .33 0 0 1 .4-.4l.7 2.7a.22 .22 0 0 1 0 .3 .22 .22 0 0 1-.3 0h-.1a.34 .34 0 0 1-.4-.1 .34 .34 0 0 1 0-.3l-.3-1-.7 1.4h-.2l-.8-1.4-.1 .8a.53 .53 0 0 1-.3 .6h-.4a.19 .19 0 0 1-.3-.1 .19 .19 0 0 1 .1-.2z"/>
<path d="M137.3 183.1l1.1-.1a1.5 1.5 0 0 1 1.4 1.7 1.5 1.5 0 0 1-1.8 1.3h-.7v-2.2h.7v1.5a.8 .8 0 0 0 1.1-.7 .8 .8 0 0 0-.9-.8h-.9z"/>
<path d="M171.7 78.5h4.6v.2h-4.6z"/>
<path d="M172.4 79.1h3.1v.5h-3.1z"/>
<circle cx="169.7" cy="193.5" r=".22"/>
<circle cx="181.7" cy="193.5" r=".22"/>
<circle cx="173.2" cy="192.2" r=".23"/>
<circle cx="115.7" cy="193.4" r=".24"/>
<circle cx="137" cy="193.4" r=".24"/>
<circle cx="120.3" cy="192" r=".25"/>
<circle cx="127.5" cy="192" r=".25"/>
</g>
<g fill="#fffae1" stroke="#fffae1" stroke-width=".14">
<path d="M186.7 101.8h5.7v10.2h-5.7z"/>
<path d="M123.2 67.6h25.4v40.6h-25.4z"/>
<circle cx="174" cy="70.9" r=".51"/>
<circle cx="176.5" cy="66.8" r=".51"/>
<circle cx="171.5" cy="66.8" r=".51"/>
<circle cx="193" cy="78.5" r=".51"/>
<circle cx="193" cy="74.4" r=".51"/>
</g>
<g fill="none" stroke="#ba2a1f" stroke-width=".15">
<path d="M114.3 71.4v2M114.3 74.4v2M114.3 77.7v1.3M120.6 70.1h2.6M148.6 75.2h2.5M148.6 70.1h2.5M148.6 77.7h2.5M148.6 72.6h2.5M151.8 74.6l1.2 1.2M153 74.6l-1.2 1.2M171.4 63.7v2.6M174 71.4v2.5"/>
<path d="M174 75.2v3.3M174 79.5v3.3M175.9 61.9l1.2 1.2M176.5 63.7v2.6M177.1 61.9l-1.2 1.2M193 63.7v.8M193 68.1v.7M193 71.4v2.5M193 79v2.5M106.7 99.3v.8M117.5 97.4l1.2 1.2M118.7 97.4l-1.2 1.2"/>
<path d="M120.6 98h2.6M120.6 95.5h2.6M120.6 93h2.6M148.6 98h2.5M148.6 95.5h2.5M148.6 93h2.5M148.6 80.3h2.5M148.6 82.8h2.5M148.6 85.3h2.5M148.6 87.9h2.5M151.8 87.3l1.2 1.2M151.8 84.7l1.2 1.2"/>
<path d="M151.8 100l1.2 1.2M153 87.3l-1.2 1.2M153 84.7l-1.2 1.2M153 100l-1.2 1.2M174 84.1v1.2M193 82.8v1.3M106.7 103.6v.8M106.7 105.7v1.2M118.1 106.9v1.3M120.6 103.1h2.6M120.6 100.6h2.6M120.6 105.7h2.6"/>
<path d="M148.6 103.1h2.5M148.6 100.6h2.5M148.6 105.7h2.5M151.8 105l1.2 1.3M151.8 102.5l1.2 1.2M153 105l-1.2 1.3M153 102.5l-1.2 1.2M181.6 110.7v1.3M184.1 104.4h2.6M184.1 106.9h2.6M184.1 109.5h2.6M113 139.9h5.1"/>
<path d="M113 132.3h5.1M113 136.1h5.1M113 128.5h5.1M115.6 138.2v-.3h-.3h.3l-.5 .5M115.6 130.6v-.3h-.3h.3l-.5 .5M115.6 134.4v-.3h-.3h.3l-.5 .5M115.6 126.7v-.2h-.3h.3l-.5 .5M116.1 138.7v-.3h-.3h.3l-.5 .5M116.1 131.1v-.3h-.3h.3l-.5 .5M116.1 134.9v-.3h-.3h.3l-.5 .5M116.1 127.2v-.2h-.3h.3l-.5 .5M148.6 139.9h5.1"/>
<path d="M148.6 132.3h5.1M148.6 136.1h5.1M148.6 128.5h5.1M151.1 138.2v-.3h-.2h.2l-.5 .5M151.1 130.6v-.3h-.2h.2l-.5 .5M151.1 134.4v-.3h-.2h.2l-.5 .5M151.1 126.7v-.2h-.2h.2l-.5 .5M151.6 138.7v-.3h-.2h.2l-.5 .5M151.6 131.1v-.3h-.2h.2l-.5 .5M151.6 134.9v-.3h-.2h.2l-.5 .5M151.6 127.2v-.2h-.2h.2l-.5 .5M184.1 139.9h5.1"/>
<path d="M184.1 132.3h5.1M184.1 136.1h5.1M184.1 128.5h5.1M186.7 130.6v-.3h-.3h.3l-.5 .5M186.7 126.7v-.2h-.3h.3l-.5 .5M186.7 134.4v-.3h-.3h.3l-.5 .5M186.7 138.2v-.3h-.3h.3l-.5 .5M187.2 131.1v-.3h-.3h.3l-.5 .5M187.2 127.2v-.2h-.3h.3l-.5 .5M187.2 134.9v-.3h-.3h.3l-.5 .5M187.2 138.7v-.3h-.3h.3l-.5 .5M113 155.2h5.1"/>
<path d="M113 151.4h5.1M113 143.8h5.1M113 147.6h5.1M115.6 153.4v-.2h-.3h.3l-.5 .5M115.6 149.6v-.3h-.3h.3l-.5 .6M115.6 145.8v-.3h-.3h.3l-.5 .5M115.6 142v-.3h-.3h.3l-.5 .5M116.1 153.9v-.2h-.3h.3l-.5 .5M116.1 150.1v-.2h-.3h.3l-.5 .5M116.1 146.3v-.3h-.3h.3l-.5 .6M116.1 142.5v-.3h-.3h.3l-.5 .5M148.6 155.2h5.1"/>
<path d="M148.6 151.4h5.1M148.6 143.8h5.1M148.6 147.6h5.1M151.1 153.4v-.2h-.2h.2l-.5 .5M151.1 149.6v-.3h-.2h.2l-.5 .6M151.1 142v-.3h-.2h.2l-.5 .5M151.1 145.8v-.3h-.2h.2l-.5 .5M151.6 153.9v-.2h-.2h.2l-.5 .5M151.6 150.1v-.2h-.2h.2l-.5 .5M151.6 142.5v-.3h-.2h.2l-.5 .5M151.6 146.3v-.3h-.2h.2l-.5 .6M184.1 155.2h5.1"/>
<path d="M184.1 151.4h5.1M184.1 143.8h5.1M184.1 147.6h5.1M186.7 153.4v-.2h-.3h.3l-.5 .5M186.7 149.6v-.3h-.3h.3l-.5 .6M186.7 142v-.3h-.3h.3l-.5 .5M186.7 145.8v-.3h-.3h.3l-.5 .5M187.2 153.9v-.2h-.3h.3l-.5 .5M187.2 150.1v-.2h-.3h.3l-.5 .5M187.2 142.5v-.3h-.3h.3l-.5 .5M187.2 146.3v-.3h-.3h.3l-.5 .6"/>
</g>
<path d="M180.4 71.8h.3M180.7 71.6l-.2 .1v.7M197.7 77.4l.3-.1 .1 .5" fill="none" stroke="#008484" stroke-width=".14"/>
<path d="M170.2 59.9h2.5M191.8 59.9h2.5M113 66.3h2.6M180.3 100.6h2.6" fill="none" stroke="#ba2a1f" stroke-width=".4"/>
<path d="M171.4 59.9v2.6M193 59.9v2.6M114.3 66.3v2.5M181.6 100.6v2.5" fill="none" stroke="#ba2a1f" stroke-width=".14"/>
<path d="M112.8 73.4h3M113 79h2.6l-1.3 1.3zM172.7 85.3h2.6l-1.3 1.3zM191.8 84.1h2.5l-1.3 1.2zM105.4 106.9h2.5l-1.2 1.3zM116.8 108.2h2.6l-1.3 1.3zM180.3 112h2.6l-1.3 1.3z" fill="none" stroke="#ba2a1f" stroke-width=".3"/>
<g fill="#ba2a1f" stroke="#ba2a1f" stroke-width=".25">
<path d="M150.4 154.2l1.5 1-1.5 1z"/>
<path d="M150.4 150.4l1.5 1-1.5 1z"/>
<path d="M150.4 142.7l1.5 1.1-1.5 1z"/>
<path d="M150.4 146.6l1.5 1-1.5 1z"/>
<path d="M150.4 138.9l1.5 1-1.5 1.1z"/>
<path d="M150.4 131.3l1.5 1-1.5 1z"/>
<path d="M150.4 135.1l1.5 1-1.5 1.1z"/>
<path d="M150.4 127.5l1.5 1-1.5 1z"/>
<path d="M114.8 154.2l1.5 1-1.5 1z"/>
<path d="M114.8 138.9l1.5 1-1.5 1.1z"/>
<path d="M114.8 131.3l1.5 1-1.5 1z"/>
<path d="M114.8 135.1l1.5 1-1.5 1.1z"/>
<path d="M114.8 127.5l1.5 1-1.5 1z"/>
<path d="M114.8 150.4l1.5 1-1.5 1z"/>
<path d="M114.8 146.6l1.5 1-1.5 1z"/>
<path d="M114.8 142.7l1.5 1.1-1.5 1z"/>
<path d="M185.9 154.2l1.6 1-1.6 1z"/>
<path d="M185.9 150.4l1.6 1-1.6 1z"/>
<path d="M185.9 142.7l1.6 1.1-1.6 1z"/>
<path d="M185.9 146.6l1.6 1-1.6 1z"/>
<path d="M185.9 131.3l1.6 1-1.6 1z"/>
<path d="M185.9 127.5l1.6 1-1.6 1z"/>
<path d="M185.9 135.1l1.6 1-1.6 1.1z"/>
<path d="M185.9 138.9l1.6 1-1.6 1.1z"/>
</g>
<path d="M139.3 66.7l.3-1 .4 1M147.9 66.7v-1l.3 .8 .3-.8v1" fill="none" stroke="#008484" stroke-width=".15"/>
<path d="M112.8 74.4h3" fill="none" stroke="#ba2a1f" stroke-width=".33"/>
<g fill="none" stroke="#0000c2" stroke-width=".2">
<path d="M100.1 54.3l.5-1 .2 1M100.3 54h.5M167.5 53.8l.5-.1 .1-.1v-.2l-.5-.1-.1 1 .5-.1 .1-.2-.2-.2M188 53.8l.5-.1 .1-.1v-.2l-.5-.1-.1 1 .5-.1 .1-.2-.2-.2M167.6 94.5l.4-.1 .1-.1v-.3h-.1h-.4l-.1 1M168.6 94.3l-.1 .7M168.9 94.3l-.3 .2M100.2 120.6h.6M100.5 120.6l-.1 1M101.1 121h.1h.3v.4l-.1 .2h-.3l-.1-.1zM135.8 121.1l.5-.1 .1-.1v-.2l-.5-.1-.1 1 .5-.1 .1-.2-.2-.2M136.8 121h.2h.3v.4l-.1 .2h-.3l-.1-.1z"/>
<path d="M171.3 120.6h.6M171.6 120.6l-.1 1M172.2 121h.1h.3v.4l-.1 .2h-.3l-.1-.1z"/>
</g>
<g fill="none" stroke="#0000c2" stroke-width=".15">
<path d="M99.1 52.3h66v66.1h-66zM108.5 52.3v3.2h-9.4M166.4 52.3h19v39.4h-19zM173.5 52.3v3.2h-7.1M186.7 52.3h17.8v39.4h-17.8zM193.7 52.3v3.2h-7M166.4 93h38.1v25.4h-38.1zM182.5 93v3.1h-16.1M99.1 119.6h34.2v40.7h-34.2zM111.5 119.6v3.2h-12.4M134.6 119.6h34.3v40.7h-34.3zM151.8 119.6v3.2h-17.2"/>
<path d="M170.2 119.6h34.3v40.7h-34.3zM183.6 119.6v3.2h-13.4"/>
</g>
<g fill="none" stroke="#437584" stroke-width=".15">
<path d="M114.3 70.1h6.3M114.3 68.8v2.6M114.3 76.4v1.3M151.1 77.7h2.6M151.1 75.2h1.3M151.1 70.1h2.6M151.1 72.6h2.6M171.4 62.5v1.2M174 73.9v1.3M176.5 62.5v1.2M193 62.5v1.2M193 68.8v2.6"/>
<path d="M193 70.1h2.6M106.7 96.8v2.5M118.1 98h2.5M118.1 93h2.5M118.1 95.5h2.5M151.1 98h2.6M151.1 93h2.6M151.1 95.5h2.6M151.1 85.3h1.3M151.1 87.9h1.3M151.1 80.3h2.6M151.1 82.8h2.6"/>
<path d="M174 82.8v1.3M193 81.5v1.3M106.7 104.4v1.3M118.1 103.1h2.5M118.1 105.7h2.5M120.6 100.6h-2.5v6.3M151.1 100.6h1.3M151.1 103.1h1.3M151.1 105.7h1.3M181.6 103.1v1.3h2.5M181.6 106.9h2.5M184.1 109.5h-2.5v1.2"/>
<path d="M109.2 139.9h3.8M109.2 136.1h3.8M109.2 128.5h3.8M109.2 132.3h3.8M118.1 128.5h3.8v26.7h-3.8M118.1 139.9h6.4M118.1 136.1h3.8M118.1 132.3h3.8M144.8 139.9h3.8M144.8 136.1h3.8M144.8 128.5h3.8M144.8 132.3h3.8"/>
<path d="M153.7 128.5h3.8v26.7h-3.8M153.7 139.9h6.3M153.7 136.1h3.8M153.7 132.3h3.8M180.3 139.9h3.8M180.3 136.1h3.8M180.3 128.5h3.8M180.3 132.3h3.8M189.2 128.5h3.8v26.7h-3.8M189.2 139.9h6.4M189.2 136.1h3.8M189.2 132.3h3.8"/>
<path d="M109.2 151.4h3.8M109.2 155.2h3.8M109.2 147.6h3.8M109.2 143.8h3.8M118.1 151.4h3.8M118.1 147.6h3.8M118.1 143.8h3.8M144.8 151.4h3.8M144.8 155.2h3.8M144.8 147.6h3.8M144.8 143.8h3.8M153.7 151.4h3.8"/>
<path d="M153.7 147.6h3.8M153.7 143.8h3.8M180.3 151.4h3.8M180.3 155.2h3.8M180.3 147.6h3.8M180.3 143.8h3.8M189.2 151.4h3.8M189.2 147.6h3.8M189.2 143.8h3.8"/>
</g>
<g fill="#437584" stroke="#437584" stroke-width=".15">
<circle cx="157.5" cy="132.3" r=".46"/>
<circle cx="121.9" cy="132.3" r=".46"/>
<circle cx="118.1" cy="103.1" r=".46"/>
<circle cx="118.1" cy="105.7" r=".46"/>
<circle cx="157.5" cy="143.8" r=".46"/>
<circle cx="157.5" cy="136.1" r=".46"/>
<circle cx="157.5" cy="139.9" r=".46"/>
<circle cx="157.5" cy="147.6" r=".46"/>
<circle cx="157.5" cy="151.4" r=".46"/>
<circle cx="114.3" cy="70.1" r=".46"/>
<circle cx="193" cy="139.9" r=".46"/>
<circle cx="193" cy="143.8" r=".46"/>
<circle cx="193" cy="132.3" r=".46"/>
<circle cx="193" cy="136.1" r=".46"/>
<circle cx="193" cy="147.6" r=".46"/>
<circle cx="193" cy="151.4" r=".46"/>
<circle cx="121.9" cy="139.9" r=".46"/>
<circle cx="121.9" cy="147.6" r=".46"/>
<circle cx="121.9" cy="151.4" r=".46"/>
<circle cx="121.9" cy="143.8" r=".46"/>
<circle cx="121.9" cy="136.1" r=".46"/>
<circle cx="193" cy="70.1" r=".46"/>
</g>
<text font-size="4.2" fill="#ba2a1f" x="192" y="183.4">Flux Condenser</text>
<g font-size="2.1" fill="#ba2a1f">
<text x="192" y="187.7">Curious Minds Development | Hojadurdy Durdygylyjov</text>
<text x="192" y="191.2">Mini version of Flux Capacitor from Back to the Future</text>
<text x="192" y="197.4">Date: 2021-06-24</text>
<text x="192" y="194.3">Sheet: 1/1</text>
<text x="207.5" y="194.3">Rev: 3A</text>
<text x="219" y="194.3">File: Flux Condenser.kicad_sch</text>
<text x="219" y="197.5">License: CC Attribution-ShareAlike 4.0 International</text>
<text x="270" y="194.3">KiCad E.D.A</text>
</g>
<g font-size="1.8" fill="#ba2a1f">
<text x="35" y="11.9">1</text>
<text x="85" y="11.9">2</text>
<text x="135" y="11.9">3</text>
<text x="185" y="11.9">4</text>
<text x="235" y="11.9">5</text>
<text x="285" y="11.9">6</text>
<text x="10.3" y="35.9">A</text>
<text x="285.3" y="35.9">A</text>
<text x="10.3" y="85.9">B</text>
<text x="285.3" y="85.9">B</text>
<text x="10.3" y="135.9">C</text>
<text x="285.3" y="135.9">C</text>
<text x="10.3" y="185.9">D</text>
<text x="285.3" y="185.9">D</text>
<text x="35" y="199.9">1</text>
<text x="85" y="199.9">2</text>
<text x="135" y="199.9">3</text>
<text x="185" y="199.9">4</text>
<text x="235" y="199.9">5</text>
<text x="285" y="199.9">6</text>
</g>
<g font-size="1.4" fill="#0000c2">
<text x="100.9" y="54.4">ATtiny816</text>
<text x="168" y="54.4">Battery</text>
<text x="188.4" y="54.4">Button</text>
<text x="169.1" y="95">Programming Pads</text>
<text x="101.3" y="121.7">Top Left LEDs</text>
<text x="137.4" y="121.7">Bottom Middle LEDs</text>
<text x="172.4" y="121.7">Top Right LEDs</text>
</g>
<g font-size="1.4" fill="#008484">
<text x="170" y="59.2">VDD</text>
<text x="191.6" y="59.2">VDD</text>
<text x="112.8" y="65.5">VDD</text>
<text x="123.1" y="66.8">U1</text>
<text x="123.7" y="70.6">VCC</text>
<text x="139.3" y="70.6">~{RESET}/PA0</text>
<text x="139.9" y="66.8">ATtiny816-M</text>
<text x="176.6" y="70.6">SW1</text>
<text x="194.5" y="66.8">R1</text>
<text x="116.5" y="73.4">C1</text>
<text x="145.4" y="75.7">PA2</text>
<text x="145.4" y="73.1">PA1</text>
<text x="194.4" y="75.9">SW2</text>
<text x="112.8" y="82">GND</text>
<text x="145.4" y="78.2">PA3</text>
<text x="145.4" y="80.8">PA4</text>
<text x="145.4" y="83.3">PA5</text>
<text x="176.9" y="78.5">BT1</text>
<text x="145.4" y="85.8">PA6</text>
<text x="145.4" y="88.4">PA7</text>
<text x="172.4" y="88.4">GND</text>
<text x="191.5" y="87.1">GND</text>
<text x="123.7" y="93.5">PC0</text>
<text x="123.7" y="96">PC1</text>
<text x="145.4" y="96">PB1</text>
<text x="145.4" y="93.5">PB0</text>
<text x="123.7" y="98.5">PC2</text>
<text x="123.7" y="101.1">PC3</text>
<text x="145.4" y="101.1">PB3</text>
<text x="145.4" y="98.5">PB2</text>
<text x="180.1" y="99.8">VDD</text>
<text x="186.6" y="101.1">J1</text>
<text x="108.1" y="102.3">R2</text>
<text x="123.7" y="106.2">GND</text>
<text x="123.7" y="103.6">GND</text>
<text x="145.4" y="103.6">PB4</text>
<text x="145.4" y="106.2">PB5</text>
<text x="187.7" y="104.9">VCC</text>
<text x="187.7" y="107.4">UPDI</text>
<text x="105.1" y="110">GND</text>
<text x="116.6" y="111.2">GND</text>
<text x="187.7" y="110">GND</text>
<text x="180.1" y="115">GND</text>
<text x="186" y="114">UPDI_PAD</text>
<text x="111.1" y="131.6">D12</text>
<text x="111.1" y="127.7">D11</text>
<text x="117.5" y="131.6">TL2</text>
<text x="117.5" y="127.7">TL1</text>
<text x="146.7" y="131.6">D22</text>
<text x="146.7" y="127.7">D21</text>
<text x="152.8" y="131.6">BM2</text>
<text x="152.8" y="127.7">BM1</text>
<text x="182.2" y="131.6">D32</text>
<text x="182.2" y="127.7">D31</text>
<text x="188.5" y="131.6">TR2</text>
<text x="188.5" y="127.7">TR1</text>
<text x="111.1" y="135.4">D13</text>
<text x="117.5" y="135.4">TL3</text>
<text x="146.7" y="135.4">D23</text>
<text x="152.8" y="135.4">BM3</text>
<text x="182.2" y="135.4">D33</text>
<text x="188.5" y="135.4">TR3</text>
<text x="111.1" y="139.2">D14</text>
<text x="111.1" y="143">D15</text>
<text x="117.5" y="139.2">TL4</text>
<text x="117.5" y="143">TL5</text>
<text x="146.7" y="143">D25</text>
<text x="146.7" y="139.2">D24</text>
<text x="152.8" y="143">BM5</text>
<text x="152.8" y="139.2">BM4</text>
<text x="182.2" y="143">D35</text>
<text x="182.2" y="139.2">D34</text>
<text x="188.5" y="143">TR5</text>
<text x="188.5" y="139.2">TR4</text>
<text x="111.1" y="146.8">D16</text>
<text x="117.5" y="146.8">TL6</text>
<text x="146.7" y="146.8">D26</text>
<text x="152.8" y="146.8">BM6</text>
<text x="182.2" y="146.8">D36</text>
<text x="188.5" y="146.8">TR6</text>
<text x="111.1" y="154.4">D18</text>
<text x="111.1" y="150.6">D17</text>
<text x="117.5" y="154.4">TL8</text>
<text x="117.5" y="150.6">TL7</text>
<text x="146.7" y="154.4">D28</text>
<text x="146.7" y="150.6">D27</text>
<text x="152.8" y="154.4">BM8</text>
<text x="152.8" y="150.6">BM7</text>
<text x="182.2" y="154.4">D38</text>
<text x="182.2" y="150.6">D37</text>
<text x="188.5" y="154.4">TR8</text>
<text x="188.5" y="150.6">TR7</text>
</g>
<g font-size="1.4" fill="#ba2a1f">
<text x="172.7" y="65.4" transform="rotate(-90 172.7 65.4)">1</text>
<text x="177.8" y="65.4" transform="rotate(-90 177.8 65.4)">3</text>
<text x="121.5" y="69.8">4</text>
<text x="149.1" y="69.8">19</text>
<text x="154.7" y="70.7">UPDI</text>
<text x="195.9" y="70.7">BTN</text>
<text x="149.1" y="72.4">20</text>
<text x="149.5" y="74.9">1</text>
<text x="149.5" y="77.5">2</text>
<text x="154.7" y="73.2">BTN</text>
<text x="175.2" y="73" transform="rotate(-90 175.2 73)">2</text>
<text x="149.5" y="80">5</text>
<text x="149.5" y="82.5">6</text>
<text x="154" y="78.3">LED1</text>
<text x="154" y="80.8">LED2</text>
<text x="154" y="83.4">LED3</text>
<text x="149.5" y="85.1">7</text>
<text x="149.5" y="87.6">8</text>
<text x="107.3" y="95.7" transform="rotate(-90 107.3 95.7)">CLR</text>
<text x="114.3" y="93.5">LED7</text>
<text x="121.1" y="92.7">15</text>
<text x="121.1" y="95.2">16</text>
<text x="149.1" y="95.2">13</text>
<text x="149.1" y="92.7">14</text>
<text x="154" y="93.5">LED6</text>
<text x="114.3" y="96.1">LED8</text>
<text x="121.1" y="97.8">17</text>
<text x="121.1" y="100.3">18</text>
<text x="149.1" y="100.3">11</text>
<text x="149.1" y="97.8">12</text>
<text x="154" y="98.6">LED4</text>
<text x="154" y="96.1">LED5</text>
<text x="121.1" y="105.4">21</text>
<text x="121.5" y="102.9">3</text>
<text x="149.1" y="102.9">10</text>
<text x="149.5" y="105.4">9</text>
<text x="177.2" y="107.5">UPDI</text>
<text x="185" y="104.1">1</text>
<text x="185" y="106.7">2</text>
<text x="185" y="109.2">3</text>
<text x="104.6" y="129.1">LED1</text>
<text x="140.2" y="129.1">LED1</text>
<text x="175.7" y="129.1">LED1</text>
<text x="104.6" y="136.7">LED3</text>
<text x="104.6" y="132.9">LED2</text>
<text x="140.2" y="136.7">LED3</text>
<text x="140.2" y="132.9">LED2</text>
<text x="175.7" y="132.9">LED2</text>
<text x="175.7" y="136.7">LED3</text>
<text x="104.6" y="140.5">LED4</text>
<text x="124.8" y="140.5">CLR</text>
<text x="140.2" y="140.5">LED4</text>
<text x="160.3" y="140.5">CLR</text>
<text x="175.7" y="140.5">LED4</text>
<text x="195.9" y="140.5">CLR</text>
<text x="104.6" y="144.3">LED5</text>
<text x="104.6" y="148.1">LED6</text>
<text x="140.2" y="148.1">LED6</text>
<text x="140.2" y="144.3">LED5</text>
<text x="175.7" y="148.1">LED6</text>
<text x="175.7" y="144.3">LED5</text>
<text x="104.6" y="151.9">LED7</text>
<text x="104.6" y="155.8">LED8</text>
<text x="140.2" y="155.8">LED8</text>
<text x="140.2" y="151.9">LED7</text>
<text x="175.7" y="151.9">LED7</text>
<text x="175.7" y="155.8">LED8</text>
</g>
<g font-size="1.1" fill="#008484">
<text x="116.7" y="75.3">100nF</text>
<text x="176.9" y="72.4">On/Off</text>
<text x="194.5" y="77.9">Button</text>
<text x="177.1" y="80.4">CR2032</text>
</g>
<g font-size="1" fill="#008484">
<text x="193.4" y="67.2" transform="rotate(-90 193.4 67.2)">10K</text>
<text x="107" y="102.7" transform="rotate(-90 107 102.7)">510</text>
</g>
</svg>
